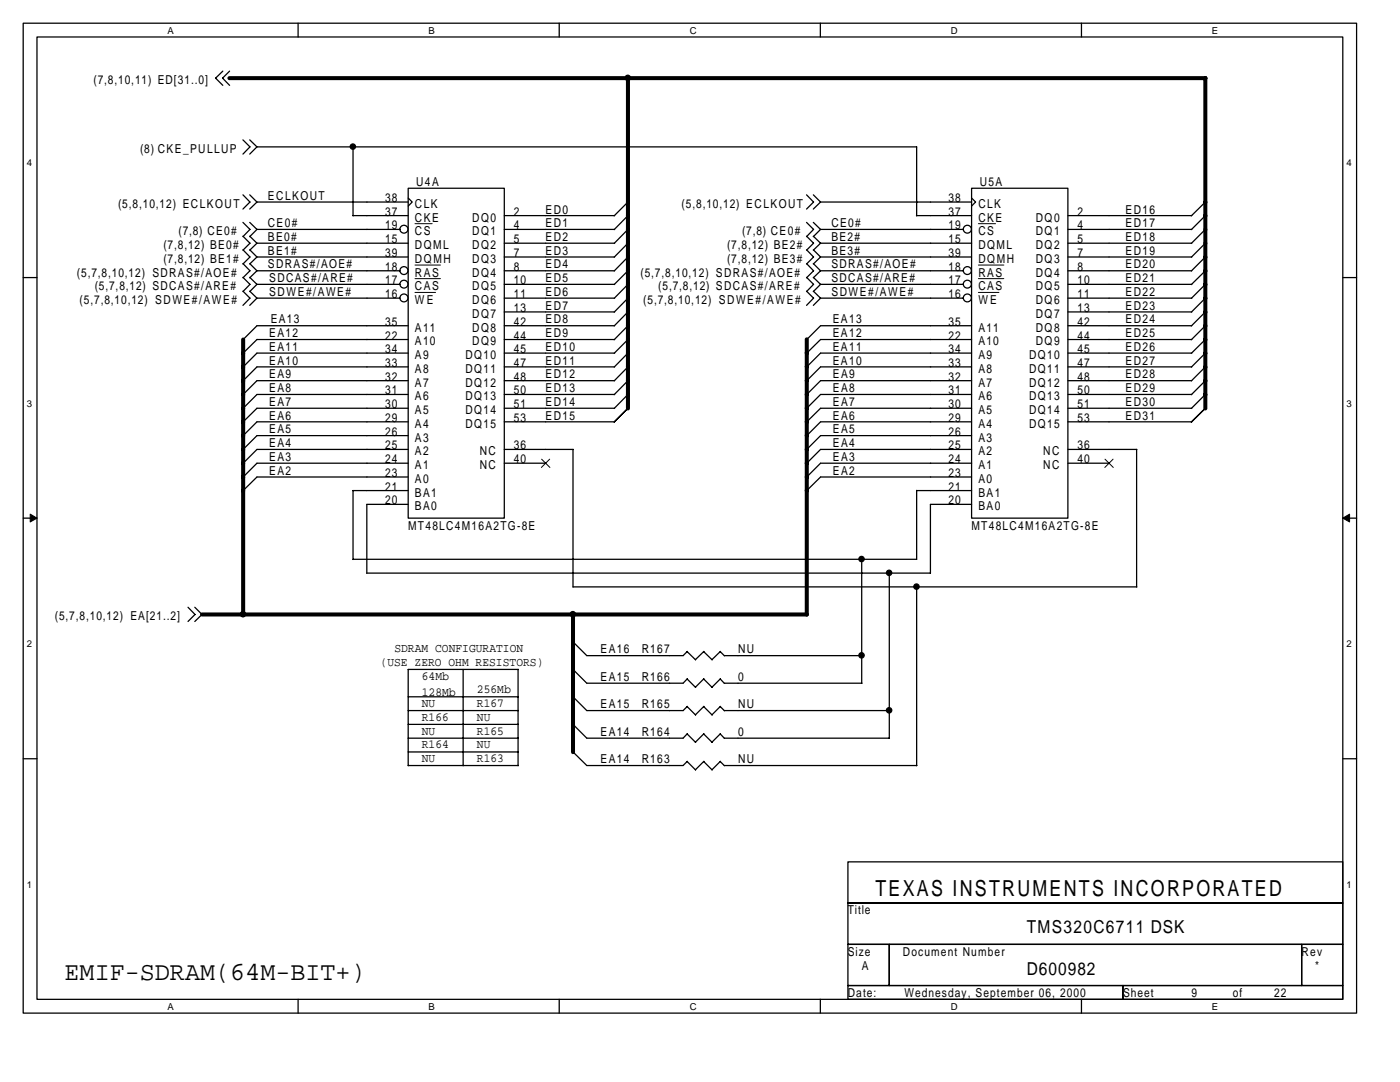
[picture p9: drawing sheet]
<svg xmlns="http://www.w3.org/2000/svg" width="279mm" height="216mm" viewBox="0 0 279 216" stroke-linecap="round" stroke-linejoin="round" font-family="sans-serif">
<path d="M4.6 4.6h266.1v197.6h-266.1zM7.4 7.4h260.6v192h-260.6z" fill="none" stroke="#000" stroke-width=".25"/>
<g fill="#fff">
<path d="M33.4 4.9h1.3v2.2h-1.3z"/>
<path d="M33.4 199.7h1.3v2.2h-1.3z"/>
</g>
<path d="M59.5 4.6v2.8M59.5 199.4v2.8" fill="none" stroke="#000" stroke-width=".25"/>
<g fill="#fff">
<path d="M85.5 4.9h1.3v2.2h-1.3z"/>
<path d="M85.5 199.7h1.3v2.2h-1.3z"/>
</g>
<path d="M111.6 4.6v2.8M111.6 199.4v2.8" fill="none" stroke="#000" stroke-width=".25"/>
<g fill="#fff">
<path d="M137.6 4.9h1.4v2.2h-1.4z"/>
<path d="M137.6 199.7h1.4v2.2h-1.4z"/>
</g>
<path d="M163.7 4.6v2.8M163.7 199.4v2.8" fill="none" stroke="#000" stroke-width=".25"/>
<g fill="#fff">
<path d="M189.8 4.9h1.3v2.2h-1.3z"/>
<path d="M189.8 199.7h1.3v2.2h-1.3z"/>
</g>
<path d="M215.8 4.6v2.8M215.8 199.4v2.8" fill="none" stroke="#000" stroke-width=".25"/>
<g fill="#fff">
<path d="M241.9 4.9h1.3v2.2h-1.3z"/>
<path d="M241.9 199.7h1.3v2.2h-1.3z"/>
<path d="M5.3 31.4h1.1v2.2h-1.1z"/>
<path d="M268.7 31.4h1.1v2.2h-1.1z"/>
<path d="M5.3 79.4h1.1v2.2h-1.1z"/>
<path d="M268.7 79.4h1.1v2.2h-1.1z"/>
</g>
<path d="M4.6 55.4h2.8M268 55.4h2.7" fill="none" stroke="#000" stroke-width=".25"/>
<g fill="#fff">
<path d="M5.3 127.4h1.1v2.2h-1.1z"/>
<path d="M268.7 127.4h1.1v2.2h-1.1z"/>
</g>
<path d="M4.6 103.4h2.8M268 103.4h2.7" fill="none" stroke="#000" stroke-width=".25"/>
<g fill="#000" stroke="#000" stroke-width=".2">
<path d="M6 102.6l1.4 .8-1.4 .8z" fill-rule="evenodd"/>
<path d="M268 103.4l1.3-.8v1.6z" fill-rule="evenodd"/>
</g>
<g fill="#fff">
<path d="M5.3 175.4h1.1v2.2h-1.1z"/>
<path d="M268.7 175.4h1.1v2.2h-1.1z"/>
</g>
<g fill="none" stroke="#000" stroke-width=".25">
<path d="M44.5 14.2l-1.5 1.4 1.5 1.4M45.8 14.2l-1.4 1.4 1.4 1.4M48.5 38.9l1.4 1.4-1.4 1.4M48.5 27.9l1.4 1.4-1.4 1.4M49.8 38.9l1.5 1.4M49.8 27.9l1.5 1.4-1.5 1.4M51.2 29.3h131.7v13.8M70.5 29.3v13.8M81.5 37.6h19.1v65.8h-19.1zM81.5 39.5l.8 .8-.8 .8M161 38.9l1.4 1.4-1.4 1.4M162.3 38.9l1.5 1.4"/>
<path d="M193.9 37.6h19.2v65.8h-19.2zM193.9 39.5l.8 .8-.8 .8M48.5 44.4l1.4 1.4-1.4 1.4M48.5 52.6l1.4 1.4-1.4 1.4M48.5 55.3l1.4 1.4-1.4 1.5M48.5 58.1l1.4 1.4-1.4 1.4M48.5 47.1l1.4 1.4-1.4 1.4M48.5 49.8l1.4 1.5-1.4 1.4M49.8 44.4l1.5 1.4M49.8 52.6l1.5 1.4M49.8 55.3l1.5 1.4M49.8 58.1l1.5 1.4"/>
<path d="M49.8 47.1l1.5 1.4M49.8 49.8l1.5 1.5M51.3 40.3l-1.5 1.4M51.3 45.8l-1.5 1.4M51.3 54l-1.5 1.4M51.3 56.7l-1.5 1.5M51.3 59.5l-1.5 1.4M51.3 48.5l-1.5 1.4M51.3 51.3l-1.5 1.4M51.3 48.5h30.2M51.3 59.5h28.5M51.3 45.8h28.5"/>
<path d="M51.3 54h28.5M51.3 56.7h28.5M51.3 51.3h30.2M51.3 40.3h30.2M70.5 43h11M100.6 48.5h22.1M100.6 59.5h22.1M100.6 45.8h22.1M100.6 54h22.1M100.6 56.7h22.1M100.6 43h22.1M100.6 51.3h22.1"/>
<path d="M125.3 56.7l-2.7 2.8M125.3 45.8l-2.7 2.8M125.3 59.5l-2.7 2.8M125.3 48.5l-2.7 2.8M125.3 40.3l-2.7 2.8M125.3 51.3l-2.7 2.8M125.3 43l-2.7 2.8M125.3 54l-2.7 2.8M161 52.6l1.4 1.4-1.4 1.4M161 58.1l1.4 1.4-1.4 1.4M161 49.8l1.4 1.5-1.4 1.4M161 44.4l1.4 1.4-1.4 1.4"/>
<path d="M161 47.1l1.4 1.4-1.4 1.4M161 55.3l1.4 1.4-1.4 1.5M162.3 52.6l1.5 1.4M162.3 58.1l1.5 1.4M162.3 49.8l1.5 1.5M162.3 44.4l1.5 1.4M162.3 47.1l1.5 1.4M162.3 55.3l1.5 1.4M163.8 54l-1.5 1.4M163.8 59.5l-1.5 1.4M163.8 51.3l-1.5 1.4M163.8 45.8l-1.5 1.4"/>
<path d="M163.8 48.5l-1.5 1.4M163.8 56.7l-1.5 1.5M163.8 40.3l-1.5 1.4M163.8 48.5h30.1M163.8 59.5h28.4M163.8 45.8h28.4M163.8 54h28.4M163.8 56.7h28.4M163.8 51.3h30.1M163.8 40.3h30.1M182.9 43h11M213.1 48.5h24.7"/>
<path d="M213.1 59.5h24.7M213.1 45.8h24.7M213.1 54h24.7M213.1 56.7h24.7M213.1 43h24.7M213.1 51.3h24.7M240.6 51.3l-2.8 2.8M240.6 56.7l-2.8 2.8M240.6 45.8l-2.8 2.8M240.6 54l-2.8 2.8M240.6 48.5l-2.8 2.8M240.6 59.5l-2.8 2.8"/>
<path d="M240.6 43l-2.8 2.8M240.6 40.3l-2.8 2.8M81.5 67.7h-30.2l-2.8 2.8M81.5 70.5h-30.2l-2.8 2.8M81.5 73.2h-30.2l-2.8 2.8M81.5 76h-30.2l-2.8 2.8M81.5 78.7h-30.2l-2.8 2.8M81.5 65h-30.2l-2.8 2.8M100.6 67.7h22.1M100.6 70.5h22.1M100.6 73.2h22.1M100.6 76h22.1"/>
<path d="M100.6 78.7h22.1M100.6 62.2h22.1M100.6 65h22.1M125.3 67.7l-2.7 2.8M125.3 70.5l-2.7 2.8M125.3 65l-2.7 2.8M125.3 62.2l-2.7 2.8M125.3 73.2l-2.7 2.8M125.3 76l-2.7 2.8M125.3 78.7l-2.7 2.8M193.9 67.7h-30.1l-2.8 2.8M193.9 70.5h-30.1l-2.8 2.8"/>
<path d="M193.9 73.2h-30.1l-2.8 2.8M193.9 76h-30.1l-2.8 2.8M193.9 78.7h-30.1l-2.8 2.8M193.9 65h-30.1l-2.8 2.8M213.1 67.7h24.7M213.1 70.5h24.7M213.1 73.2h24.7M213.1 76h24.7M213.1 78.7h24.7M213.1 62.2h24.7M213.1 65h24.7M240.6 78.7l-2.8 2.8"/>
<path d="M240.6 73.2l-2.8 2.8M240.6 67.7l-2.8 2.8M240.6 76l-2.8 2.8M240.6 62.2l-2.8 2.8M240.6 65l-2.8 2.8M240.6 70.5l-2.8 2.8M70.4 97.9h11.1M70.5 97.9v13.7M81.5 89.7h-30.2l-2.8 2.8M81.5 81.5h-30.2l-2.8 2.7M81.5 84.2h-30.2l-2.8 2.8M81.5 86.9h-30.2l-2.8 2.8"/>
<path d="M81.5 92.4h-30.2l-2.8 2.8M81.5 95.2h-30.2l-2.8 2.7M100.6 89.7h13.8M100.6 81.5h22.1M100.6 84.2h22.1M100.6 92.4h8.3M114.4 89.7v27.5M125.3 81.5l-2.7 2.7M182.9 97.9h11M182.9 97.8v13.8h-112.4M193.9 89.7h-30.1l-2.8 2.8M193.9 81.5h-30.1l-2.8 2.7"/>
<path d="M193.9 84.2h-30.1l-2.8 2.8M193.9 86.9h-30.1l-2.8 2.8M193.9 92.4h-30.1l-2.8 2.8M193.9 95.2h-30.1l-2.8 2.7M213.1 89.7h13.8M213.1 81.5h24.7M213.1 84.2h24.7M213.1 92.4h8.2M226.8 89.7v27.5M240.6 81.5l-2.8 2.7M73.2 114.4h112.5M81.5 100.6h-8.3v13.8"/>
<path d="M114.4 117.1h112.5M172 111.6v24.8M177.5 114.3v33M182.9 117.1l.1 35.7h-38.5M193.9 100.6h-8.2v13.8M37.5 121.2l1.4 1.4-1.4 1.4M38.9 121.2l1.4 1.4-1.4 1.4M81.5 139h21.9M92.4 133.6v19.2M103.4 133.6v19.2M103.4 133.6h-21.9v19.2h21.9M114.3 139l2.8 2.8h19.2l.9-.9"/>
<path d="M114.3 133.5l2.8 2.8h19.2l.9-.9 1.6 1.8 1.7-1.8M114.3 128l2.8 2.8h19.2l.9-.8M137.1 130l1.7 1.7M140.4 135.5l1.7 1.7M140.4 130l1.7 1.7M140.5 130l-1.7 1.6M143.7 135.5l.9 .9M143.7 130l.9 .9M143.8 135.4l-1.7 1.7M143.8 130l-1.7 1.6M144.5 136.3h27.5M144.5 130.8h27.5"/>
<path d="M4.6 151.4h2.8M81.5 141.8h21.9M81.5 144.5h21.9M81.5 147.3h21.9M81.5 150h21.9M114.3 144.5l2.8 2.8h19.2l.9-.9M114.3 150l2.8 2.8h19.2l.9-.9 1.6 1.7 1.7-1.7M137.1 146.4l1.7 1.7M137.1 141l1.7 1.7M140.4 146.4l1.7 1.7M140.4 151.9l1.7 1.7M140.4 141l1.7 1.7"/>
<path d="M140.5 146.4l-1.7 1.7M140.5 140.9l-1.7 1.7M143.7 146.4l.9 .9M143.7 151.9l.9 .9M143.7 141l.9 .8M143.8 146.4l-1.7 1.7M143.8 151.9l-1.7 1.7M143.8 140.9l-1.7 1.7M144.5 141.8h33M144.5 147.3h33M268 151.4h2.7M169.2 172h98.8v8.2h-98.8z"/>
<path d="M169.2 188.4h8.3v8.3h-8.3zM169.2 196.7h54.9v2.7h-54.9zM169.2 180.2h98.8v8.2h-98.8zM177.5 188.4h82.3v8.3h-82.3zM224.1 196.7h43.9v2.7h-43.9zM259.8 188.4h8.2v8.3h-8.2z"/>
<circle cx="80.6" cy="56.7" r=".8"/>
<circle cx="80.6" cy="45.7" r=".8"/>
<circle cx="80.6" cy="59.5" r=".8"/>
<circle cx="80.6" cy="54" r=".8"/>
<circle cx="193.1" cy="45.7" r=".8"/>
<circle cx="193.1" cy="56.7" r=".8"/>
<circle cx="193.1" cy="59.5" r=".8"/>
<circle cx="193.1" cy="54" r=".8"/>
</g>
<path d="M82.8 58.3h4.1M82.8 44.6h3.4M82.8 52.9h5.1M82.8 55.6h5.1M195.3 58.3h4.1M195.3 44.6h3.4M195.3 52.9h5M195.3 55.6h5M108.1 91.6l1.6 1.7M109.7 91.6l-1.7 1.7M220.5 91.6l1.7 1.7M222.1 91.6l-1.6 1.7" fill="none" stroke="#000" stroke-width=".2"/>
<path d="M45.8 15.6h194.8M125.3 15.6v65.9M240.6 15.6v65.9M48.5 67.7v55M161 67.7v55M40.3 122.6h120.8M114.4 122.6v27.5" fill="none" stroke="#000" stroke-width=".8"/>
<g fill="#000" stroke="#000" stroke-width=".25">
<circle cx="125.3" cy="15.5" r=".53"/>
<circle cx="70.4" cy="29.3" r=".53"/>
<circle cx="171.9" cy="111.5" r=".53"/>
<circle cx="177.4" cy="114.3" r=".53"/>
<circle cx="182.9" cy="117.1" r=".53"/>
<circle cx="48.5" cy="122.6" r=".53"/>
<circle cx="114.3" cy="122.6" r=".53"/>
<circle cx="171.9" cy="130.8" r=".53"/>
<circle cx="177.4" cy="141.7" r=".53"/>
</g>
<text font-size="5.2" x="12.9" y="195.5">EMIF-SDRAM(64M-BIT+)</text>
<text font-size="4.4" x="174.7" y="178.8">TEXAS INSTRUMENTS INCORPORATED</text>
<g font-size="3.6">
<text x="204.9" y="186.3">TMS320C6711 DSK</text>
<text x="204.9" y="194.5">D600982</text>
</g>
<g font-size="2.5">
<text x="18.6" y="16.8">(7,8,10,11) ED[31..0]</text>
<text x="28" y="30.5">(8) CKE_PULLUP</text>
<text x="23.6" y="41.5">(5,8,10,12) ECLKOUT</text>
<text x="53.5" y="39.9">ECLKOUT</text>
<text x="76.8" y="40.3">38</text>
<text x="82.8" y="41.5">CLK</text>
<text x="83.1" y="37.1">U4A</text>
<text x="136" y="41.5">(5,8,10,12) ECLKOUT</text>
<text x="189.3" y="40.3">38</text>
<text x="195.3" y="41.5">CLK</text>
<text x="195.6" y="37.1">U5A</text>
<text x="35.6" y="47">(7,8) CE0#</text>
<text x="53.5" y="45.3">CE0#</text>
<text x="76.8" y="45.8">19</text>
<text x="76.8" y="43">37</text>
<text x="82.8" y="47">CS</text>
<text x="82.8" y="44.2">CKE</text>
<text x="94.2" y="44.2">DQ0</text>
<text x="94.2" y="47">DQ1</text>
<text x="102.5" y="43">2</text>
<text x="102.5" y="45.8">4</text>
<text x="108.9" y="45.3">ED1</text>
<text x="108.9" y="42.6">ED0</text>
<text x="148.1" y="47">(7,8) CE0#</text>
<text x="165.9" y="45.3">CE0#</text>
<text x="189.3" y="45.8">19</text>
<text x="189.3" y="43">37</text>
<text x="195.3" y="47">CS</text>
<text x="195.3" y="44.2">CKE</text>
<text x="206.7" y="44.2">DQ0</text>
<text x="206.7" y="47">DQ1</text>
<text x="215" y="43">2</text>
<text x="215" y="45.8">4</text>
<text x="224.6" y="42.6">ED16</text>
<text x="224.6" y="45.3">ED17</text>
<text x="32.6" y="49.7">(7,8,12) BE0#</text>
<text x="32.6" y="52.5">(7,8,12) BE1#</text>
<text x="53.5" y="53.6">SDRAS#/AOE#</text>
<text x="53.5" y="50.8">BE1#</text>
<text x="53.5" y="48.1">BE0#</text>
<text x="76.8" y="48.5">15</text>
<text x="76.8" y="51.3">39</text>
<text x="82.8" y="49.7">DQML</text>
<text x="82.8" y="52.5">DQMH</text>
<text x="94.2" y="49.7">DQ2</text>
<text x="94.2" y="52.5">DQ3</text>
<text x="102.5" y="48.5">5</text>
<text x="102.5" y="51.3">7</text>
<text x="108.9" y="53.6">ED4</text>
<text x="108.9" y="50.8">ED3</text>
<text x="108.9" y="48.1">ED2</text>
<text x="145.1" y="52.5">(7,8,12) BE3#</text>
<text x="145.1" y="49.7">(7,8,12) BE2#</text>
<text x="165.9" y="53.6">SDRAS#/AOE#</text>
<text x="165.9" y="48.1">BE2#</text>
<text x="165.9" y="50.8">BE3#</text>
<text x="189.3" y="48.5">15</text>
<text x="189.3" y="51.3">39</text>
<text x="195.3" y="49.7">DQML</text>
<text x="195.3" y="52.5">DQMH</text>
<text x="206.7" y="49.7">DQ2</text>
<text x="206.7" y="52.5">DQ3</text>
<text x="215" y="48.5">5</text>
<text x="215" y="51.3">7</text>
<text x="224.6" y="53.6">ED20</text>
<text x="224.6" y="48.1">ED18</text>
<text x="224.6" y="50.8">ED19</text>
<text x="15.3" y="55.2">(5,7,8,10,12) SDRAS#/AOE#</text>
<text x="18.9" y="57.9">(5,7,8,12) SDCAS#/ARE#</text>
<text x="53.7" y="59">SDWE#/AWE#</text>
<text x="53.7" y="56.3">SDCAS#/ARE#</text>
<text x="76.8" y="59.5">16</text>
<text x="76.8" y="54">18</text>
<text x="76.8" y="56.7">17</text>
<text x="82.8" y="55.2">RAS</text>
<text x="82.8" y="57.9">CAS</text>
<text x="94.2" y="55.2">DQ4</text>
<text x="94.2" y="57.9">DQ5</text>
<text x="102.5" y="54">8</text>
<text x="102.5" y="56.7">10</text>
<text x="102.5" y="59.5">11</text>
<text x="108.9" y="56.3">ED5</text>
<text x="108.9" y="59">ED6</text>
<text x="127.8" y="55.2">(5,7,8,10,12) SDRAS#/AOE#</text>
<text x="131.4" y="57.9">(5,7,8,12) SDCAS#/ARE#</text>
<text x="165.9" y="59">SDWE#/AWE#</text>
<text x="165.9" y="56.3">SDCAS#/ARE#</text>
<text x="189.3" y="59.5">16</text>
<text x="189.3" y="54">18</text>
<text x="189.3" y="56.7">17</text>
<text x="195.3" y="55.2">RAS</text>
<text x="195.3" y="57.9">CAS</text>
<text x="206.7" y="55.2">DQ4</text>
<text x="206.7" y="57.9">DQ5</text>
<text x="215" y="54">8</text>
<text x="215" y="56.7">10</text>
<text x="215" y="59.5">11</text>
<text x="224.6" y="56.3">ED21</text>
<text x="224.6" y="59">ED22</text>
<text x="15.9" y="60.7">(5,7,8,10,12) SDWE#/AWE#</text>
<text x="54" y="64.5">EA13</text>
<text x="76.8" y="65">35</text>
<text x="82.8" y="60.7">WE</text>
<text x="94.2" y="60.7">DQ6</text>
<text x="94.2" y="63.4">DQ7</text>
<text x="102.5" y="62.2">13</text>
<text x="102.5" y="65">42</text>
<text x="108.9" y="64.5">ED8</text>
<text x="108.9" y="61.8">ED7</text>
<text x="128.4" y="60.7">(5,7,8,10,12) SDWE#/AWE#</text>
<text x="166.2" y="64.5">EA13</text>
<text x="189.3" y="65">35</text>
<text x="195.3" y="60.7">WE</text>
<text x="206.7" y="60.7">DQ6</text>
<text x="206.7" y="63.4">DQ7</text>
<text x="215" y="62.2">13</text>
<text x="215" y="65">42</text>
<text x="224.6" y="61.8">ED23</text>
<text x="224.6" y="64.5">ED24</text>
<text x="53.7" y="70">EA11</text>
<text x="53.7" y="67.3">EA12</text>
<text x="76.8" y="67.8">22</text>
<text x="76.8" y="70.5">34</text>
<text x="82.8" y="68.9">A10</text>
<text x="82.8" y="71.6">A9</text>
<text x="82.8" y="66.2">A11</text>
<text x="92.9" y="71.6">DQ10</text>
<text x="94.2" y="66.2">DQ8</text>
<text x="94.2" y="68.9">DQ9</text>
<text x="102.5" y="67.8">44</text>
<text x="102.5" y="70.5">45</text>
<text x="108.9" y="67.3">ED9</text>
<text x="108.9" y="70">ED10</text>
<text x="166.2" y="70">EA11</text>
<text x="166.2" y="67.3">EA12</text>
<text x="189.3" y="67.8">22</text>
<text x="189.3" y="70.5">34</text>
<text x="195.3" y="66.2">A11</text>
<text x="195.3" y="68.9">A10</text>
<text x="195.3" y="71.6">A9</text>
<text x="205.4" y="71.6">DQ10</text>
<text x="206.7" y="66.2">DQ8</text>
<text x="206.7" y="68.9">DQ9</text>
<text x="215" y="67.8">44</text>
<text x="215" y="70.5">45</text>
<text x="224.6" y="70">ED26</text>
<text x="224.6" y="67.3">ED25</text>
<text x="53.7" y="72.7">EA10</text>
<text x="53.7" y="75.5">EA9</text>
<text x="76.8" y="73.2">33</text>
<text x="76.8" y="76">32</text>
<text x="82.8" y="74.4">A8</text>
<text x="82.8" y="77.2">A7</text>
<text x="92.9" y="74.4">DQ11</text>
<text x="92.9" y="77.2">DQ12</text>
<text x="102.5" y="73.2">47</text>
<text x="102.5" y="76">48</text>
<text x="108.9" y="75.5">ED12</text>
<text x="108.9" y="72.7">ED11</text>
<text x="166.2" y="72.7">EA10</text>
<text x="166.2" y="75.5">EA9</text>
<text x="189.3" y="73.2">33</text>
<text x="189.3" y="76">32</text>
<text x="195.3" y="74.4">A8</text>
<text x="195.3" y="77.2">A7</text>
<text x="205.4" y="74.4">DQ11</text>
<text x="205.4" y="77.2">DQ12</text>
<text x="215" y="73.2">47</text>
<text x="215" y="76">48</text>
<text x="224.6" y="75.5">ED28</text>
<text x="224.6" y="72.7">ED27</text>
<text x="53.7" y="83.8">EA6</text>
<text x="53.7" y="78.3">EA8</text>
<text x="53.7" y="81">EA7</text>
<text x="76.8" y="78.7">31</text>
<text x="76.8" y="81.5">30</text>
<text x="82.8" y="79.9">A6</text>
<text x="82.8" y="82.7">A5</text>
<text x="92.9" y="79.9">DQ13</text>
<text x="92.9" y="82.7">DQ14</text>
<text x="102.5" y="78.7">50</text>
<text x="102.5" y="81.5">51</text>
<text x="108.9" y="81">ED14</text>
<text x="108.9" y="78.3">ED13</text>
<text x="108.9" y="83.8">ED15</text>
<text x="166.2" y="83.8">EA6</text>
<text x="166.2" y="81">EA7</text>
<text x="166.2" y="78.3">EA8</text>
<text x="189.3" y="78.7">31</text>
<text x="189.3" y="81.5">30</text>
<text x="195.3" y="79.9">A6</text>
<text x="195.3" y="82.7">A5</text>
<text x="205.4" y="79.9">DQ13</text>
<text x="205.4" y="82.7">DQ14</text>
<text x="215" y="78.7">50</text>
<text x="215" y="81.5">51</text>
<text x="224.6" y="81">ED30</text>
<text x="224.6" y="78.3">ED29</text>
<text x="224.6" y="83.8">ED31</text>
<text x="53.7" y="89.2">EA4</text>
<text x="53.7" y="86.5">EA5</text>
<text x="76.8" y="84.2">29</text>
<text x="76.8" y="86.9">26</text>
<text x="76.8" y="89.7">25</text>
<text x="82.8" y="85.4">A4</text>
<text x="82.8" y="88.1">A3</text>
<text x="92.9" y="85.4">DQ15</text>
<text x="102.5" y="89.7">36</text>
<text x="102.5" y="84.2">53</text>
<text x="166.2" y="89.2">EA4</text>
<text x="166.2" y="86.5">EA5</text>
<text x="189.3" y="84.2">29</text>
<text x="189.3" y="86.9">26</text>
<text x="189.3" y="89.7">25</text>
<text x="195.3" y="85.4">A4</text>
<text x="195.3" y="88.1">A3</text>
<text x="205.4" y="85.4">DQ15</text>
<text x="215" y="89.7">36</text>
<text x="215" y="84.2">53</text>
<text x="53.7" y="94.7">EA2</text>
<text x="53.7" y="92">EA3</text>
<text x="76.8" y="92.4">24</text>
<text x="76.8" y="95.2">23</text>
<text x="82.8" y="90.9">A2</text>
<text x="82.8" y="93.6">A1</text>
<text x="95.7" y="90.9">NC</text>
<text x="95.7" y="93.6">NC</text>
<text x="102.5" y="92.4">40</text>
<text x="166.2" y="94.7">EA2</text>
<text x="166.2" y="92">EA3</text>
<text x="189.3" y="92.4">24</text>
<text x="189.3" y="95.2">23</text>
<text x="195.3" y="90.9">A2</text>
<text x="195.3" y="93.6">A1</text>
<text x="208.2" y="93.6">NC</text>
<text x="208.2" y="90.9">NC</text>
<text x="215" y="92.4">40</text>
<text x="76.8" y="100.6">20</text>
<text x="76.8" y="97.9">21</text>
<text x="82.8" y="101.8">BA0</text>
<text x="82.8" y="96.4">A0</text>
<text x="82.8" y="99.1">BA1</text>
<text x="189.3" y="100.6">20</text>
<text x="189.3" y="97.9">21</text>
<text x="195.3" y="99.1">BA1</text>
<text x="195.3" y="101.8">BA0</text>
<text x="195.3" y="96.4">A0</text>
<text x="81.5" y="105.7">MT48LC4M16A2TG-8E</text>
<text x="193.9" y="105.7">MT48LC4M16A2TG-8E</text>
<text x="10.9" y="123.8">(5,7,8,10,12) EA[21..2]</text>
<text x="78.7" y="130.1">SDRAM CONFIGURATION</text>
<text x="119.9" y="130.4">EA16</text>
<text x="128.1" y="130.4">R167</text>
<text x="147.3" y="130.4">NU</text>
<text x="76" y="132.9">(USE ZERO OHM RESISTORS)</text>
<text x="84.2" y="135.6">64Mb</text>
<text x="119.9" y="135.9">EA15</text>
<text x="128.1" y="135.9">R166</text>
<text x="147.3" y="135.9">0</text>
<text x="84.2" y="143.8">R166</text>
<text x="84.2" y="141.1">NU</text>
<text x="84.2" y="138.9">128Mb</text>
<text x="95.2" y="141.1">R167</text>
<text x="95.2" y="143.8">NU</text>
<text x="95.2" y="138.4">256Mb</text>
<text x="119.9" y="141.3">EA15</text>
<text x="128.1" y="141.3">R165</text>
<text x="147.3" y="141.3">NU</text>
<text x="84.2" y="149.3">R164</text>
<text x="84.2" y="146.6">NU</text>
<text x="95.2" y="146.6">R165</text>
<text x="95.2" y="149.3">NU</text>
<text x="119.9" y="146.8">EA14</text>
<text x="128.1" y="146.8">R164</text>
<text x="147.3" y="146.8">0</text>
<text x="84.2" y="152.1">NU</text>
<text x="95.2" y="152.1">R163</text>
<text x="119.9" y="152.3">EA14</text>
<text x="128.1" y="152.3">R163</text>
<text x="147.3" y="152.3">NU</text>
<text x="169.2" y="182.5">Title</text>
<text x="169.2" y="190.7">Size</text>
<text x="180.2" y="190.7">Document Number</text>
<text x="259.8" y="190.7">Rev</text>
<text x="172" y="193.5">A</text>
<text x="262.5" y="193.5">*</text>
<text x="169.2" y="198.9">Date:</text>
<text x="180.5" y="198.9">Wednesday, September 06, 2000</text>
<text x="224.1" y="198.9">Sheet</text>
<text x="237.8" y="198.9">9</text>
<text x="246.1" y="198.9">of</text>
<text x="254.3" y="198.9">22</text>
</g>
<g font-size="1.9">
<text x="33.4" y="6.7">A</text>
<text x="85.5" y="6.7">B</text>
<text x="137.6" y="6.7">C</text>
<text x="189.8" y="6.7">D</text>
<text x="241.9" y="6.7">E</text>
<text x="5.3" y="33.2">4</text>
<text x="268.7" y="33.2">4</text>
<text x="5.3" y="81.2">3</text>
<text x="268.7" y="81.2">3</text>
<text x="5.3" y="129.2">2</text>
<text x="268.7" y="129.2">2</text>
<text x="5.3" y="177.2">1</text>
<text x="268.7" y="177.2">1</text>
<text x="33.4" y="201.5">A</text>
<text x="85.5" y="201.5">B</text>
<text x="137.6" y="201.5">C</text>
<text x="189.8" y="201.5">D</text>
<text x="241.9" y="201.5">E</text>
</g>
</svg>
